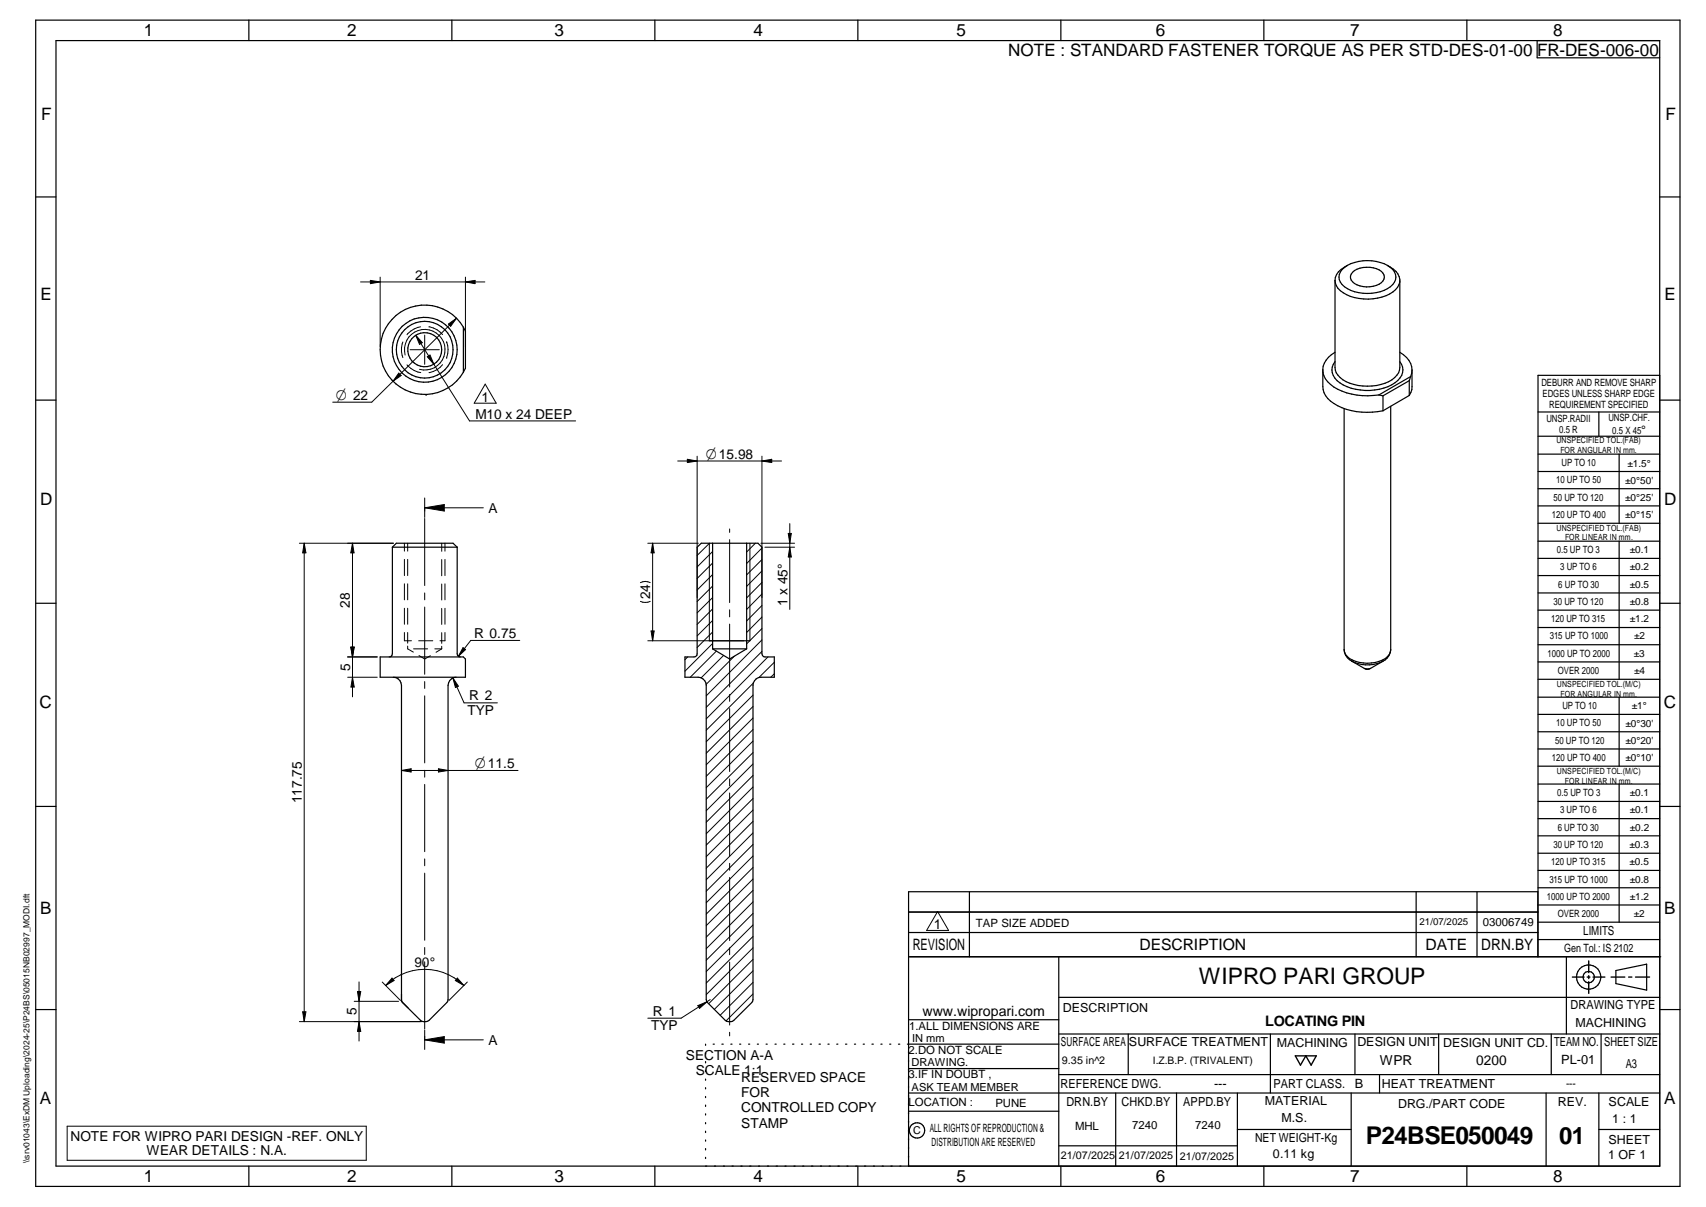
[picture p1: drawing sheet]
<svg xmlns="http://www.w3.org/2000/svg" width="420mm" height="297mm" viewBox="0 0 420 297" stroke-linecap="round" stroke-linejoin="round" font-family="sans-serif">
<g fill="none" stroke="#000" stroke-width=".3">
<path d="M8.8 5h405v287h-405zM13.8 10h395v277h-395zM61.3 5v5M111.3 5v5M161.3 5v5M211.3 5v5M261.3 5v5M311.3 5v5M361.3 5v5M378.6 10v4.2h30.2M8.8 48.5h5M408.8 48.5h5"/>
<path d="M328.8 69a4.1 4.1 0 0 0 2.8 3.5 11.8 11.8 0 0 0 12.1-1.2l.5-.6 .6-1.3M331.8 65.3a10.9 10.9 0 0 1 9.9 0M331.8 65.3a4.4 4.4 0 0 0-3 3.7M333.1 67a6.2 6.2 0 0 1 7.1-.2 1.78 1.78 0 0 1 .7 1.7 1.78 1.78 0 0 1-1.2 1.4 6.1 6.1 0 0 1-6.6-.6 1.55 1.55 0 0 1 0-2.3zM341.7 65.3a3 3 0 0 1 1.7 4.1 7.7 7.7 0 0 1-6.6 2.8 7.6 7.6 0 0 1-6.7-2.8 2.69 2.69 0 0 1 1-3.6l.7-.5M341.7 65.3a4.7 4.7 0 0 1 3.1 3.4v21.7a4.6 4.6 0 0 1-3.7 3.9 12.6 12.6 0 0 1-10.4-.8 4.1 4.1 0 0 1-1.9-3.1v-21.4M8.8 98.5h5M104.9 97.1h.1M114.1 80.5a11 11 0 0 0-16.6-2.8 11 11 0 0 0 0 16.8 11 11 0 0 0 16.6-2.9M114.1 80.5l.5 1v9.1l-.5 1M114.1 80.5v11.1M325.8 91.1v4a5.4 5.4 0 0 0 3.7 4.8 17 17 0 0 0 11.1 1.2"/>
<path d="M328.8 89a3.5 3.5 0 0 0 1.2 5.2 12.8 12.8 0 0 0 14.2-.6 3.3 3.3 0 0 0 .6-4.6M328.8 86.7a4.6 4.6 0 0 0-2.4 6.5 11 11 0 0 0 7.8 4 19.1 19.1 0 0 0 5.4 0M339.6 97.2l1 .2M340.6 97.4v3.7M342.5 100v59.9M344.8 86.7a5.2 5.2 0 0 1 3 4.4M347.1 93.7l-6.5 3.7M347.1 93.7v3.6M347.1 97.3l-6.5 3.8M347.4 92.7l-7.8 4.5M347.4 92.7l-.3 1M347.8 91.1l-.1 4.8-.6 1.4"/>
<path d="M347.8 91.1l-.4 1.6M408.8 92.4h-30v143.1M408.8 98.5h5M331 100.5v59.4M378.8 101.4h30M378.8 107.4h30M378.8 111.8h30M378.8 116h30M393.8 101.4v6M398.8 111.8v17M96.6 134.7h16M96.6 134.7l1-1h14l1 1"/>
<path d="M96.6 134.7v26.2l-.3 .7-.4 .1M112.6 134.7v26.2l.4 .7 .4 .1M171.7 134.7l1-1h14l1 1v26.2l.3 .7 2.7 .1v5h-3.3a1.97 1.97 0 0 0-1.9 2v77.3l-.3 .7-4.5 4.4a1.78 1.78 0 0 1-2.1 0l-4.4-4.4-.3-.7v-77.3a2.03 2.03 0 0 0-2-2h-3.2v-5l2.6-.1 .4-.7zM175.5 133.7v26M183.9 133.7v26M378.8 120.3h30M378.8 124.5h30M378.8 128.8h30M378.8 133.2h30M378.8 137.4h30M398.8 133.2v34M8.8 148.5h5"/>
<path d="M174.7 157.7h10M175.5 159.7h8.4M183.9 159.7l-4.2 2.5-4.2-2.5M331 159.9a3.2 3.2 0 0 0 2 2.8M342.5 159.9a3.5 3.5 0 0 1-2.9 2.9 8.5 8.5 0 0 1-7.8-1.3l-.4-.5-.4-1.1M342.5 159.9a3.3 3.3 0 0 1-2 2.9M378.8 141.6h30M378.8 145.9h30M378.8 150.2h30M378.8 154.4h30M378.8 158.7h30M408.8 148.5h5"/>
<path d="M93.6 161.7h20.5l.5 .5v4.5h-21zM96.8 166.7a2.03 2.03 0 0 1 2.1 2v77.7l1.6 1.6M112.3 166.7a2.03 2.03 0 0 0-1.9 2v77.3l-.3 .7-4.4 4.4a1.82 1.82 0 0 1-2.1 0l-4.5-4.4-.2-.7M332.9 162.7a8.4 8.4 0 0 0 7.7 0l-3.1 1.8-.7 .2-.8-.2zM336 164.5l1 .2 .5-.2M378.8 162.9h30M378.8 167.2h30M378.8 171.6h30M378.8 175.8h30M398.8 171.6v17M8.8 198.5h5M378.8 180.1h30"/>
<path d="M378.8 184.3h30M378.8 188.6h30M378.8 193h30M378.8 197.2h30M398.8 193v33.9M408.8 198.5h5M238.7 219.5v16M348.8 219.5v16M363.8 219.5v16M378.8 201.5h30M378.8 205.7h30M378.8 210h30"/>
<path d="M378.8 214.2h30M378.8 218.5h30M223.8 235.5h185.2M223.8 229.5h154.9M223.8 224.5h154.9M260.8 235.5v51.5M378.7 235.5v-16h-154.9v67.5M378.8 222.7h30M378.8 226.9h30M378.8 231.2h30M385.8 235.5v19M398 238.8l7.5-1.5v6.4l-7.5-1.6z"/>
<path d="M8.8 248.5h5M173.8 257v.3M173.8 259.1v.3M175.6 257h.3M177.8 257h.3M180 257h.3M182.1 257h.3M184.4 257h.2M186.5 257h.3M188.7 257h.3M190.9 257h.3M193 257h.3"/>
<path d="M195.2 257h.3M197.4 257h.3M199.5 257h.3M201.7 257h.3M203.9 257h.3M206.1 257h.3M208.2 257h.4M210.4 257h.3M212.6 257h.3M214.7 257h.4M216.9 257h.3M219.1 257h.3"/>
<path d="M221.3 257h.3M223.8 251h37M260.8 257h-37.3M260.8 245.4h148M260.8 254.5h148M277.9 254.5v10M312.9 254.5v14.5M333.7 254.5v10M354.3 254.5v10M382 254.5v10M394.3 254.5v10M408.8 248.5h5"/>
<path d="M173.8 261.2v.4M173.8 263.4v.3M173.8 265.6v.3M173.8 267.7v.3M173.8 269.8v.3M173.8 271.9v.4M173.8 274.1v.3M173.8 276.3v.3M173.8 278.4v.3M223.8 269h185M223.8 263h37M223.8 273.5h37"/>
<path d="M260.8 264.5h148M274.8 269v18M289.8 269v18M304.7 269v18M304.7 278h28.1M332.8 269v18M339.8 264.5v4.5M380.8 269v18M393.8 269v18M393.8 278h15M61.3 287v5M111.3 287v5"/>
<path d="M161.3 287v5M173.8 280.5v.3M173.8 282.7v.3M173.8 284.8v.3M211.3 287v5M260.8 282h43.9M261.3 287v5M311.3 287v5M361.3 287v5"/>
<circle cx="104.6" cy="86.1" r="7"/>
<circle cx="104.6" cy="86.1" r="4.2"/>
<circle cx="104.6" cy="86.1" r="8"/>
<circle cx="391.3" cy="240.5" r="2.99"/>
<circle cx="391.3" cy="240.5" r="1.41"/>
<circle cx="225.9" cy="278.2" r="1.89"/>
</g>
<g fill="none" stroke="#000" stroke-width=".25">
<path d="M88.8 69.4h30.6M91.2 69l2.4 .4-2.4 .4zM93.6 68.2v17.1M110.4 79.8l2-1.5-1.4 2zM112.4 78.3l-15.6 15.5M114.6 68.2v17.1M114.6 69.4l2.4-.4v.8zM96.8 93.8l-5.2 5.2h-9.7M98.2 91.8l.6 .6-2 1.4zM99.2 84.2a5.3 5.3 0 0 0 0 3.8M99.8 87.4a5 5 0 0 1 4.3-6.3 5 5 0 0 1 5.5 5.4 5 5 0 0 1-6.3 4.4M100.2 89.8a5.8 5.8 0 0 0 3.4 1.9"/>
<path d="M101 86.1h7.2M102.4 82.5l4.4 7.1M102.4 82.5l1.6 1.8-.7 .5zM103.6 80.4a5.4 5.4 0 0 0-3.4 2M104.6 82.5v7.2M105.2 87.8l.7-.4 .9 2.2zM105.6 80.4a5.4 5.4 0 0 1 3.4 1.9M106.8 89.6l8.8 14h26.2M109 89.7a5.1 5.1 0 0 1-3.3 2M110 84.1h.1M110 84.2a5.5 5.5 0 0 1 0 3.8M110 88h.1"/>
<path d="M119.5 94.5l2.7 4.7h-5.4zM166.9 113.5h25.6M169.3 113l2.4 .5-2.4 .3zM171.7 112.3v34.8M187.7 112.3v34.8M187.7 113.5l2.4-.5v.8zM73.7 133.7h23.2M74.9 133.7l.4 2.4h-.8zM74.9 133.7v117.7M86.8 133.7v37.8M86.8 133.7l.4 2.4h-.8zM99.6 133.7v1.9"/>
<path d="M99.6 137.7v3.9M100.4 133.7v1.9M100.4 137.7v3.9M104.6 122.6v4.7M104.6 127.6v16.5M104.6 125h14.4M104.6 125l4.8-.8v1.6zM108.8 133.7v2M108.8 137.7v4M109.6 133.7v1.9M109.6 137.7v3.9M159.5 133.7h12.5"/>
<path d="M160.7 133.7v24M160.7 133.7l.4 2.4h-.8zM174.7 133.7v24M174.7 133.7l-3 3M175.5 135.7l-3.8 3.8M175.5 138.6l-3.8 3.8M179.7 130.2v.8M179.7 132.8v15.5M184.7 133.7v24M186 133.7l-2.1 2.1M187.4 133.7h8.3M187.7 134.9l-3.8 3.8"/>
<path d="M187.7 137.7l-3.8 3.8M188.4 134.7h7.3M194.1 131.3h.8l-.4 2.4zM194.5 128.9v21.1M194.5 134.7l.4 2.4h-.8zM86.4 159.3h.8l-.4 2.4zM86.4 159.3l.4 2.4M87.2 159.3l-.4 2.4M99.6 143.7v3.9M99.6 149.7v3.9M99.6 155.7v2h1.7M100.4 143.7v3.9"/>
<path d="M100.4 149.7v3.9M100.4 155.7v2.6M100.4 159v.7l1.4 .8M101.8 159.7h3.5M103.1 157.7h3.5M104.6 145.9v1.7M104.6 149.4v16.5M107.1 159.7h1.7M108.8 143.7v4M108.8 149.7v4M108.8 155.7v2.6M108.8 159v.7"/>
<path d="M108.8 159.7l-1.4 .8M109.6 143.7v3.9M109.6 149.7v3.9M109.6 155.7v2h-1.2M114 159.4l.7 .5-1.8 1.6zM128 157.6h-12.1l-3 3.9M159.5 157.7h23.7M160.1 148a2.99 2.99 0 0 1-2.4 0M160.1 143.4a2.6 2.6 0 0 0-2.4 0M160.3 155.3h.8l-.4 2.4zM175.5 155.5l-3.8 3.8M175.5 158.4l-6.8 6.8"/>
<path d="M175.5 144.2l-3.8 3.8M175.5 147.1l-3.8 3.7M175.5 149.9l-3.8 3.8M175.5 152.7l-3.8 3.8M175.5 141.4l-3.8 3.8M179.7 150.1v1.7M179.7 153.6v15.5M187.7 157.5l-13.8 13.7M187.7 140.5l-3.8 3.8M187.7 143.3l-3.8 3.9M187.7 146.2l-3.8 3.8M187.7 149l-3.8 3.8"/>
<path d="M187.7 151.8l-3.8 3.9M187.7 154.7l-3.8 3.8M85.6 161.7h7.3M85.6 166.7h7.3M86.8 166.7l.4 2.4h-.8zM103.2 161.3l1.4 .9 1.4-.8M104.6 167.7v1.7M104.6 171.2v16.5M111.5 166.8l2.8 6.2h8.2M111.5 166.8l1.4 2.1-.7 .3zM169.4 161.7l-.7 .6M176.4 160.2l-6.4 6.5"/>
<path d="M178.2 161.3l-5.5 5.5M179.7 170.9v1.7M179.7 174.4v15.5M180.8 161.5l-6.9 6.9M185.5 171.1l-11.6 11.4M185.5 173.9l-11.6 11.5M185.5 176.7l-11.6 11.5M185.5 179.5l-11.6 11.6M185.5 168.1l-11.6 11.6M187.7 160.3l-13.8 13.8M189.1 161.7l-15.2 15.2M190.7 163l-3.8 3.8"/>
<path d="M190.7 165.8l-.9 .9M98.9 189.6l2.4-.4v.8zM98.9 189.6h28.7M104.6 189.6v1.7M104.6 193v16.6M108 189.2l2.4 .4-2.4 .4zM179.7 191.7v1.7M179.7 195.2v15.5M185.5 182.4l-11.6 11.4M185.5 185.2l-11.6 11.5M185.5 188l-11.6 11.5M185.5 190.8l-11.6 11.6"/>
<path d="M185.5 193.7l-11.6 11.5M185.5 196.5l-11.6 11.5M185.5 199.3l-11.6 11.5M104.6 211.4v1.7M104.6 214.9v16.5M179.7 212.5v1.7M179.7 215.9v15.6M185.5 202.1l-11.6 11.6M185.5 205l-11.6 11.5M185.5 207.8l-11.6 11.5M185.5 210.7l-11.6 11.5M185.5 213.5l-11.6 11.5"/>
<path d="M185.5 216.3l-11.6 11.5M185.5 219.1l-11.6 11.5M104.6 233.2v1.7M104.6 236.7v16.5M179.7 233.3v1.7M179.7 236.8v15.5M185.5 238.9l-9.6 9.5M185.5 236.1l-11 10.9M185.5 222l-11.6 11.5M185.5 224.8l-11.6 11.5M185.5 227.6l-11.6 11.5M185.5 230.5l-11.6 11.4"/>
<path d="M185.5 233.3l-11.6 11.5M230.9 224.3l2.7 4.7h-5.4zM73.7 251.4h30.2M74.5 249h.8l-.4 2.4zM87.2 246.4h11M88 244h.8l-.4 2.4zM88.4 251.4l.4 2.4h-.8zM88.4 241.6v14.6M94.1 241.7l4.5 4.5M95 242.5a13.6 13.6 0 0 1 19.2 0M96.6 240.7l.5 .6-2.1 1.2zM104.6 255.9l4.8-.8v1.6z"/>
<path d="M104.6 253.5v4.8M104.6 255.9h14.4M112.6 240.7l1.6 1.8-2.1-1.2zM115.1 241.7l-4.5 4.5M171.9 247.5l2.2-1-1.8 1.7zM174.9 246l-7.1 4.6h-8.3M179.7 254v.9M185.5 244.6l-6.7 6.6M185.5 241.8l-8.1 8.1M16.5 277.2h73.7v8.3h-73.7z"/>
</g>
<path d="M391.3 236.5v2.9M319 259.8h5.2l-1.3 2.3-1.3-2.3-1.3 2.3zM387.3 240.5h2.8M390.9 240.5h.7M391.3 240.1v.7M391.3 241.6v2.9M392.3 240.5h3M396.8 240.5h3.4M401.1 240.5h.8M402.8 240.5h3.5" fill="none" stroke="#000" stroke-width=".34"/>
<g fill="#000">
<path d="M91.2 69l2.4 .4-2.4 .4zM110.4 79.8l2-1.5-1.4 2zM114.6 69.4l2.4-.4v.8zM98.2 91.8l.6 .6-2 1.4zM102.4 82.5l1.6 1.8-.7 .5zM105.2 87.8l.7-.4 .9 2.2zM169.3 113l2.4 .5-2.4 .3zM187.7 113.5l2.4-.5v.8zM74.9 133.7l.4 2.4h-.8zM86.8 133.7l.4 2.4h-.8zM104.6 125l4.8-.8v1.6zM160.7 133.7l.4 2.4h-.8z"/>
<path d="M194.1 131.3h.8l-.4 2.4zM194.5 134.7l.4 2.4h-.8zM86.4 159.3h.8l-.4 2.4zM114 159.4l.7 .5-1.8 1.6zM160.3 155.3h.8l-.4 2.4zM86.8 166.7l.4 2.4h-.8zM111.5 166.8l1.4 2.1-.7 .3zM98.9 189.6l2.4-.4v.8zM108 189.2l2.4 .4-2.4 .4zM74.5 249h.8l-.4 2.4zM88.4 251.4l.4 2.4h-.8zM88 244h.8l-.4 2.4z"/>
<path d="M96.6 240.7l.5 .6-2.1 1.2zM104.6 255.9l4.8-.8v1.6zM112.6 240.7l1.6 1.8-2.1-1.2zM171.9 247.5l2.2-1-1.8 1.7z"/>
</g>
<text font-size="6" x="336.4" y="281.6">P24BSE050049</text>
<text font-size="5.9" x="384" y="281.6">01</text>
<text font-size="5.6" x="295.3" y="242.2">WIPRO PARI GROUP</text>
<g font-size="4.2">
<text x="35.4" y="9">1</text>
<text x="85.5" y="8.9">2</text>
<text x="136.6" y="9">3</text>
<text x="185.6" y="9">4</text>
<text x="235.6" y="9">5</text>
<text x="284.6" y="8.8">6</text>
<text x="332.6" y="9">7</text>
<text x="382.6" y="9">8</text>
<text x="248.3" y="13.8">NOTE : STANDARD FASTENER TORQUE AS PER STD-DES-01-00 FR-DES-006-00</text>
<text x="10.1" y="29.6">F</text>
<text x="410.2" y="29.6">F</text>
<text x="9.9" y="73.9">E</text>
<text x="409.9" y="73.9">E</text>
<text x="9.9" y="124.2">D</text>
<text x="409.9" y="124.2">D</text>
<text x="9.7" y="174.3">C</text>
<text x="409.7" y="174.3">C</text>
<text x="9.9" y="225">B</text>
<text x="409.8" y="225">B</text>
<text x="9.8" y="271.7">A</text>
<text x="409.8" y="271.7">A</text>
<text x="35.4" y="291">1</text>
<text x="85.5" y="290.9">2</text>
<text x="136.6" y="291">3</text>
<text x="185.6" y="291">4</text>
<text x="235.6" y="291">5</text>
<text x="284.6" y="290.8">6</text>
<text x="332.6" y="291">7</text>
<text x="382.6" y="291">8</text>
</g>
<g font-size="3.9">
<text x="224.8" y="233.8">REVISION</text>
<text x="280.7" y="233.8">DESCRIPTION</text>
<text x="351.1" y="233.8">DATE</text>
<text x="364.8" y="233.8">DRN.BY</text>
</g>
<g font-size="3.7">
<text x="82.8" y="98.4">O 22</text>
<text x="173.9" y="112.9">O15.98</text>
<text x="117" y="189">O11.5</text>
</g>
<text font-size="3.6" x="311.6" y="252.6">LOCATING PIN</text>
<text font-size="3.5" x="227.2" y="250">www.wipropari.com</text>
<g font-size="3.4">
<text x="102.2" y="68.8">21</text>
<text x="118.6" y="98.8">1</text>
<text x="117.1" y="103">M10 x 24 DEEP</text>
<text x="120.3" y="126.2">A</text>
<text x="86.2" y="149.6" transform="rotate(-90 86.2 149.6)">28</text>
<text x="160.1" y="147.5" transform="rotate(-90 160.1 147.5)">24</text>
<text x="193.9" y="149.1" transform="rotate(-90 193.9 149.1)">1 x 45°</text>
<text x="116.7" y="157">R 0.75</text>
<text x="86.2" y="165.1" transform="rotate(-90 86.2 165.1)">5</text>
<text x="115.5" y="172.3">R 2</text>
<text x="115.1" y="175.9">TYP</text>
<text x="74.3" y="197.7" transform="rotate(-90 74.3 197.7)">117.75</text>
<text x="230" y="228.6">1</text>
<text x="102.1" y="238">90°</text>
<text x="87.8" y="249.9" transform="rotate(-90 87.8 249.9)">5</text>
<text x="160.8" y="249.9">R 1</text>
<text x="120.3" y="257.1">A</text>
<text x="160.4" y="253.5">TYP</text>
<text x="168.9" y="260.9">SECTION A-A</text>
<text x="339.8" y="262.2">WPR</text>
<text x="363.6" y="262">0200</text>
<text x="171.4" y="264.5">SCALE 1:1</text>
<text x="182.6" y="266.2">RESERVED SPACE</text>
<text x="182.6" y="270">FOR</text>
<text x="182.6" y="273.7">CONTROLLED COPY</text>
<text x="17.4" y="280.8">NOTE FOR WIPRO PARI DESIGN -REF. ONLY</text>
<text x="182.6" y="277.5">STAMP</text>
<text x="36.1" y="284.4">WEAR DETAILS : N.A.</text>
</g>
<g font-size="3.1">
<text x="389.9" y="230.2">LIMITS</text>
<text x="261.8" y="249">DESCRIPTION</text>
<text x="386.8" y="248.4">DRAWING TYPE</text>
<text x="261.3" y="257.5">SURFACE AREA</text>
<text x="278" y="257.5">SURFACE TREATMENT</text>
<text x="314.5" y="257.6">MACHINING</text>
<text x="334.3" y="257.5">DESIGN UNIT</text>
<text x="355.4" y="257.6">DESIGN UNIT CD.</text>
<text x="382.8" y="257.3">TEAM NO.</text>
<text x="388" y="252.8">MACHINING</text>
<text x="395.1" y="257.4">SHEET SIZE</text>
<text x="384.5" y="261.9">PL-01</text>
<text x="400.4" y="262.8">A3</text>
<text x="261.2" y="267.8">REFERENCE DWG.</text>
<text x="299" y="267.8">---</text>
<text x="313.6" y="267.7">PART CLASS.</text>
<text x="333.7" y="267.7">B</text>
<text x="340.3" y="267.7">HEAT TREATMENT</text>
<text x="262.6" y="272.2">DRN.BY</text>
<text x="276.2" y="272.1">CHKD.BY</text>
<text x="291.4" y="272.2">APPD.BY</text>
<text x="311.5" y="272">MATERIAL</text>
<text x="344.3" y="272.6">DRG./PART CODE</text>
<text x="383.7" y="272.2">REV.</text>
<text x="396.2" y="272.3">SCALE</text>
<text x="309.1" y="280.9">NET WEIGHT-Kg</text>
<text x="315.6" y="276.1">M.S.</text>
<text x="396.1" y="281.4">SHEET</text>
<text x="397.1" y="276.4">1 : 1</text>
<text x="313.5" y="285.1">0.11 kg</text>
<text x="396.1" y="285.3">1 OF 1</text>
</g>
<text font-size="3" x="404.2" y="106.8">°</text>
<g font-size="2.8">
<text x="365.2" y="227.9">03006749</text>
<text x="240.4" y="228">TAP SIZE ADDED</text>
<text x="385.2" y="234.4">Gen Tol.: IS 2102</text>
<text x="223.9" y="253.4">1.ALL DIMENSIONS ARE</text>
<text x="223.8" y="259.3">2.DO NOT SCALE</text>
<text x="223.8" y="265.4">3.IF IN DOUBT ,</text>
<text x="223.8" y="272.2">LOCATION :</text>
<text x="245.1" y="272.4">PUNE</text>
<text x="229" y="278.7">ALL RIGHTS OF REPRODUCTION &amp;</text>
<text x="264.8" y="278">MHL</text>
<text x="278.8" y="277.7">7240</text>
<text x="294.4" y="277.9">7240</text>
<text x="229.4" y="282.1">DISTRIBUTION ARE RESERVED</text>
</g>
<g font-size="2.7">
<text x="224.7" y="256.4">IN mm</text>
<text x="224.5" y="262.4">DRAWING.</text>
<text x="261.5" y="261.9">9.35 in^2</text>
<text x="224.5" y="268.4">ASK TEAM MEMBER</text>
<text x="224.9" y="279.2">C</text>
<text x="261.3" y="285.2">21/07/2025</text>
<text x="275.6" y="285.2">21/07/2025</text>
<text x="290.6" y="285.4">21/07/2025</text>
</g>
<g font-size="2.5">
<text x="379.6" y="95">DEBURR AND REMOVE SHARP</text>
<text x="379.9" y="97.7">EDGES UNLESS SHARP EDGE</text>
<text x="381.5" y="100.5">REQUIREMENT SPECIFIED</text>
<text x="380.9" y="103.8">UNSP.RADII</text>
<text x="384" y="106.6">0.5 R</text>
<text x="396.1" y="103.6">UNSP.CHF.</text>
<text x="397.1" y="106.8">0.5 X 45</text>
<text x="383.2" y="119">10 UP TO 50</text>
<text x="384.6" y="114.7">UP TO 10</text>
<text x="400.3" y="119">±0°50'</text>
<text x="400.8" y="114.8">±1.5°</text>
<text x="382.6" y="123.2">50 UP TO 120</text>
<text x="400.3" y="123.2">±0°25'</text>
<text x="382.2" y="127.4">120 UP TO 400</text>
<text x="400.3" y="127.4">±0°15'</text>
<text x="383.4" y="136.1">0.5 UP TO 3</text>
<text x="401.4" y="136.1">±0.1</text>
<text x="384.2" y="140.4">3 UP TO 6</text>
<text x="401.4" y="140.3">±0.2</text>
<text x="382.6" y="148.8">30 UP TO 120</text>
<text x="383.8" y="144.6">6 UP TO 30</text>
<text x="401.4" y="148.9">±0.8</text>
<text x="401.4" y="144.7">±0.5</text>
<text x="382" y="153.1">120 UP TO 315</text>
<text x="401.4" y="153.1">±1.2</text>
<text x="381.2" y="161.6">1000 UP TO 2000</text>
<text x="381.7" y="157.4">315 UP TO 1000</text>
<text x="402.4" y="161.6">±3</text>
<text x="402.5" y="157.4">±2</text>
<text x="383.7" y="165.9">OVER 2000</text>
<text x="402.5" y="165.9">±4</text>
<text x="383.2" y="178.8">10 UP TO 50</text>
<text x="384.8" y="174.5">UP TO 10</text>
<text x="400.3" y="178.8">±0°30'</text>
<text x="401.9" y="174.6">±1°</text>
<text x="383" y="183">50 UP TO 120</text>
<text x="400.3" y="183.1">±0°20'</text>
<text x="382.2" y="187.3">120 UP TO 400</text>
<text x="400.3" y="187.3">±0°10'</text>
<text x="383.5" y="195.9">0.5 UP TO 3</text>
<text x="401.4" y="196">±0.1</text>
<text x="384.2" y="200.1">3 UP TO 6</text>
<text x="401.4" y="200.2">±0.1</text>
<text x="382.6" y="208.7">30 UP TO 120</text>
<text x="383.7" y="204.4">6 UP TO 30</text>
<text x="401.4" y="208.7">±0.3</text>
<text x="401.4" y="204.4">±0.2</text>
<text x="382" y="213">120 UP TO 315</text>
<text x="401.4" y="212.9">±0.5</text>
<text x="381" y="221.4">1000 UP TO 2000</text>
<text x="381.6" y="217.2">315 UP TO 1000</text>
<text x="401.4" y="221.4">±1.2</text>
<text x="401.4" y="217.2">±0.8</text>
<text x="383.7" y="225.7">OVER 2000</text>
<text x="402.4" y="225.7">±2</text>
<text x="283.9" y="261.9">I.Z.B.P. (TRIVALENT)</text>
<text x="385.7" y="267.5">---</text>
</g>
<text font-size="2.4" x="349.6" y="227.7">21/07/2025</text>
<g font-size="2.1">
<text x="383.3" y="109.1">UNSPECIFIED TOL.(FAB)</text>
<text x="384.3" y="111.4">FOR ANGULAR IN mm.</text>
<text x="383.4" y="130.6">UNSPECIFIED TOL.(FAB)</text>
<text x="385.4" y="133">FOR LINEAR IN mm.</text>
<text x="383.4" y="169">UNSPECIFIED TOL.(M/C)</text>
<text x="384.3" y="171.4">FOR ANGULAR IN mm.</text>
<text x="383.4" y="190.5">UNSPECIFIED TOL.(M/C)</text>
<text x="385.4" y="192.8">FOR LINEAR IN mm.</text>
<text x="7.2" y="286.3" transform="rotate(-90 7.2 286.3)">\\srv01043\ExDM Uploading\2024-25\P24BS\05015NB02997_MODI.dft</text>
</g>
</svg>
